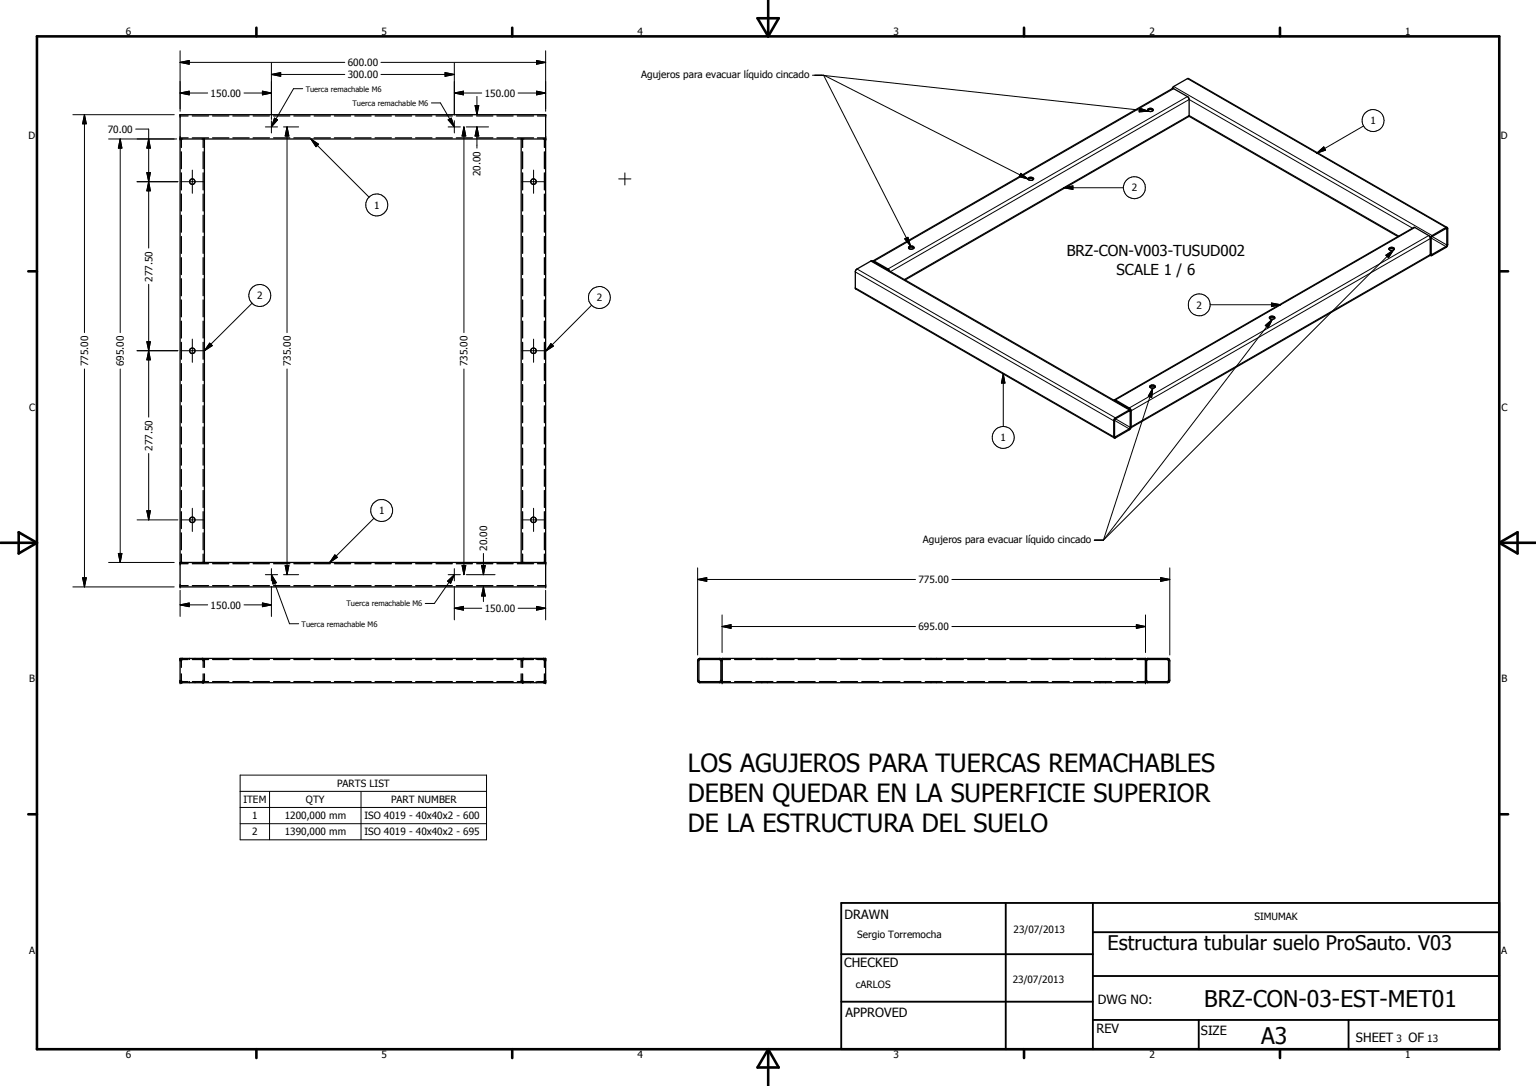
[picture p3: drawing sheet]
<svg xmlns="http://www.w3.org/2000/svg" width="420mm" height="297mm" viewBox="0 0 420 297" stroke-linecap="round" stroke-linejoin="round" font-family="sans-serif">
<g fill="none" stroke="#000" stroke-width=".35">
<path d="M49.3 31.4h100v129.1h-100zM49.3 38h100M49.3 31.7h2.2M49.3 37.7h2.2M49.6 38v2.3M52.6 31.7h4.5M52.6 37.7h4.5M55.6 38v2.3M55.9 38v115.8M58.2 31.7h4.4M58.2 37.7h4.4M63.7 31.7h4.4"/>
<path d="M63.7 37.7h4.4M69.2 31.7h4.5M69.2 37.7h4.5M74.8 31.7h4.5M74.8 37.7h4.5M80.4 31.7h4.4M80.4 37.7h4.4M85.9 31.7h4.5M85.9 37.7h4.5M91.5 31.7h4.4M91.5 37.7h4.4M97.1 31.7h4.4"/>
<path d="M97.1 37.7h4.4M102.6 31.7h4.4M102.6 37.7h4.4M108.2 31.7h4.4M108.2 37.7h4.4M113.7 31.7h4.4M113.7 37.7h4.4M119.3 31.7h4.4M119.3 37.7h4.4M124.8 31.7h4.4M124.8 37.7h4.4M130.4 31.7h4.4"/>
<path d="M130.4 37.7h4.4M135.9 31.7h4.5M135.9 37.7h4.5M141.5 31.7h4.5M141.5 37.7h4.5M142.6 38v115.8M142.9 38v2.3M147 31.7h2.3M147 37.7h2.3M148.9 38v2.3M314 30.2a.74 .74 0 0 1 .6-.6 .74 .74 0 0 1 .8 .5v.1M314 30.2l.1 .1a.98 .98 0 0 0 1.3-.1"/>
<path d="M314 30.2a.96 .96 0 0 1 1.4 0M320.6 24.3l.4-.6 3.8-2.2h.4l70.6 40.7M325.2 31.8l57.2 32.9M49.6 41.5v4.6M49.6 47.3v4.6M49.6 53.1v4.6M49.6 58.9v4.6M55.6 41.5v4.6M55.6 47.3v4.6M55.6 53.1v4.6M55.6 58.9v4.6M142.9 41.5v4.6"/>
<path d="M142.9 47.3v4.6M142.9 53.1v4.6M142.9 58.9v4.6M148.9 41.5v4.6M148.9 47.3v4.6M148.9 53.1v4.6M148.9 58.9v4.6M281.3 49a1.02 1.02 0 0 1 1.4 0M281.3 48.7a.92 .92 0 0 1 1.4 .2 .8 .8 0 0 1-.8 .5 .8 .8 0 0 1-.6-.6zM49.6 64.7v4.6M49.6 70.5v4.6M49.6 76.2v4.7"/>
<path d="M55.6 64.7v4.6M55.6 70.5v4.6M55.6 76.2v4.7M142.9 64.7v4.6M142.9 70.5v4.6M142.9 76.2v4.7M148.9 64.7v4.6M148.9 70.5v4.6M148.9 76.2v4.7M238.8 71.4l81.9-47.2h.2l4.3 2.6v5.1l-77.6 44.7M238.8 71.4l4.1 2.2 .5 .6M238.8 71.4l-.1 .1"/>
<path d="M239 71.6l4 2.4M248.5 67.6a.87 .87 0 0 1 1.5 .2 .83 .83 0 0 1-.8 .4 .83 .83 0 0 1-.7-.6zM248.6 67.9a.96 .96 0 0 1 1.4 0M379.9 68.2a.96 .96 0 0 0 1.5 0M379.9 68.2a.78 .78 0 0 1 .8-.6 .78 .78 0 0 1 .7 .6M379.9 68.2a1.02 1.02 0 0 1 1.5 0M391.2 69.7l-81.9 47.3M391.2 69.8l.2 .1M391.3 65.2v4.4M391.3 69.6l-.1 .1M391.3 65.2l-.5-.8-3.8-2.2h-.3l-81.9 47.2M391.3 65.2l.4-.8 3.8-2.2 .4 .1 .1 4.6-.2 .5-4.4 2.5"/>
<path d="M391.3 69.6l.1 .3M391.6 64.9l4.2-2.4-.2 4.9-3.9 2.2-.2-.1zM49.6 82v4.7M49.6 87.8v4.7M49.6 93.6v4.7M49.6 99.4v4.7M55.6 82v4.7M55.6 87.8v4.7M55.6 93.6v4.7M55.6 99.4v4.7M142.9 82v4.7M142.9 87.8v4.7"/>
<path d="M142.9 93.6v4.7M142.9 99.4v4.7M148.9 82v4.7M148.9 87.8v4.7M148.9 93.6v4.7M148.9 99.4v4.7M347.2 87a1.01 1.01 0 0 1 1.5 0M347.2 86.7a.83 .83 0 0 1 1.5 .3 .81 .81 0 0 1-.8 .3 .81 .81 0 0 1-.7-.6zM49.6 105.2v4.7M49.6 111v4.6M49.6 116.8v4.6M55.6 105.2v4.7"/>
<path d="M55.6 111v4.6M55.6 116.8v4.6M142.9 105.2v4.7M142.9 111v4.6M142.9 116.8v4.6M148.9 105.2v4.7M148.9 111v4.6M148.9 116.8v4.6M304.7 109.5l.4-.1 3.8 2.2 .5 .7M305 114.7l3.9-2.3h.2v4.7l-4.1 2.4-.1-.2zM305 109.6l4 2.4M309.2 112.1l-70.7-40.7-4.4 2.5-.1 5.1 70.8 40.8"/>
<path d="M309.4 112.3l-.4-.2-4.2 2.5v5.2M309.4 112.3l-.2 4.9-4.1 2.6h-.3M314.5 105.9a1.01 1.01 0 0 1 1.5 0M314.7 105.5l.9-.2a.44 .44 0 0 1 .4 .5 .44 .44 0 0 1-.6 .4l-.7-.2-.2-.2zM49.6 122.6v4.6M49.6 128.4v4.6M49.6 134.2v4.6M49.6 140v4.6M55.6 122.6v4.6M55.6 128.4v4.6M55.6 134.2v4.6M55.6 140v4.6"/>
<path d="M142.9 122.6v4.6M142.9 128.4v4.6M142.9 134.2v4.6M142.9 140v4.6M148.9 122.6v4.6M148.9 128.4v4.6M148.9 134.2v4.6M148.9 140v4.6M49.3 154.2h2.2M49.3 153.8h100M49.6 145.8v4.6M49.6 151.6v2.2"/>
<path d="M52.6 154.2h4.5M55.6 145.8v4.6M55.6 151.6v2.2M58.2 154.2h4.4M63.7 154.2h4.4M69.2 154.2h4.5M74.8 154.2h4.5M80.4 154.2h4.4M85.9 154.2h4.5M91.5 154.2h4.4M97.1 154.2h4.4M102.6 154.2h4.4"/>
<path d="M108.2 154.2h4.4M113.7 154.2h4.4M119.3 154.2h4.4M124.8 154.2h4.4M130.4 154.2h4.4M135.9 154.2h4.5M141.5 154.2h4.5M142.9 145.8v4.6M142.9 151.6v2.2M147 154.2h2.3M148.9 145.8v4.6M148.9 151.6v2.2"/>
<path d="M49.3 160.2h2.2M52.6 160.2h4.5M58.2 160.2h4.4M63.7 160.2h4.4M69.2 160.2h4.5M74.8 160.2h4.5M80.4 160.2h4.4M85.9 160.2h4.5M91.5 160.2h4.4M97.1 160.2h4.4M102.6 160.2h4.4M108.2 160.2h4.4"/>
<path d="M113.7 160.2h4.4M119.3 160.2h4.4M124.8 160.2h4.4M130.4 160.2h4.4M135.9 160.2h4.5M141.5 160.2h4.5M147 160.2h2.3M49.3 186.4h2.2M49.3 180.4h2.2M49.3 180.1h100v6.6h-100zM49.3 186.1v.3M49.3 180.4v.4"/>
<path d="M49.6 184.3v1.9M49.6 186.6l.1 .1M49.6 180.6v1.9M49.7 180.1l-.1 .1M49.8 186.4h.1M49.9 180.4l-.1 .1M51.8 180.1v.1M51.8 180.3v.1M51.8 186.4v.1M51.8 186.6v.1M52.6 186.4h4.5M52.6 180.4h4.5"/>
<path d="M53.4 180.1v.1M53.4 180.3v.1M53.4 186.4v.1M53.4 186.6v.1M55.3 180.4l.1 .1M55.4 186.4h-.1M55.4 180.1l.2 .1M55.5 180.6l.1 1.9M55.6 184.3l-.1 1.9M55.6 186.6l-.2 .1M55.8 180.4l.1 2.1M55.9 184.3l-.1 2.1"/>
<path d="M58.2 186.4h4.4M58.2 180.4h4.4M63.7 186.4h4.4M63.7 180.4h4.4M69.2 186.4h4.5M69.2 180.4h4.5M74.8 186.4h4.5M74.8 180.4h4.5M80.4 186.4h4.4M80.4 180.4h4.4M85.9 186.4h4.5M85.9 180.4h4.5"/>
<path d="M91.5 186.4h4.4M91.5 180.4h4.4M97.1 186.4h4.4M97.1 180.4h4.4M102.6 186.4h4.4M102.6 180.4h4.4M108.2 186.4h4.4M108.2 180.4h4.4M113.7 186.4h4.4M113.7 180.4h4.4M119.3 186.4h4.4M119.3 180.4h4.4"/>
<path d="M124.8 186.4h4.4M124.8 180.4h4.4M130.4 186.4h4.4M130.4 180.4h4.4M135.9 186.4h4.5M135.9 180.4h4.5M141.5 186.4h4.5M141.5 180.4h4.5M142.6 184.3l.1 2.1M142.7 180.4l-.1 2.1M142.9 186.6l.2 .1M142.9 180.6v1.9"/>
<path d="M142.9 184.3v1.9M143.1 186.4h.2M143.1 180.1l-.2 .1M143.3 180.4l-.2 .1M145.2 180.1v.1M145.2 180.3v.1M145.2 186.4v.1M145.2 186.6v.1M146.7 180.1v.1M146.7 180.3v.1M146.7 186.4v.1M146.7 186.6v.1"/>
<path d="M147 186.4h2.3M147 180.4h2.3M148.6 180.4l.1 .1M148.7 186.4h-.1M148.7 180.1l.2 .1M148.9 180.6v1.9M148.9 184.3v1.9M148.9 186.6l-.2 .1M149.2 180.4l.1 .2M149.3 186.2l-.1 .2M191.3 180.4l5.8 .1v5.8l-5.6 .1-.3-.2v-5.6zM197.5 186.4h2.3"/>
<path d="M197.5 180.4h2.3M197.5 180.8l-.5-.7h-5.7l-.5 .5v5.6l.2 .4 .3 .1h5.7l.5-.6M197.5 180.1h115.8v6.6h-115.8zM200.9 186.4h4.7M200.9 180.4h4.7M206.7 186.4h4.7M206.7 180.4h4.7M208.4 180.1v.1M208.4 180.3v.1M208.4 186.4v.1M208.4 186.6v.1M209.9 180.1v.1"/>
<path d="M209.9 180.3v.1M209.9 186.4v.1M209.9 186.6v.1M212.5 186.4h4.7M212.5 180.4h4.7M218.3 186.4h4.7M218.3 180.4h4.7M224.1 186.4h4.7M224.1 180.4h4.7M229.9 186.4h4.7M229.9 180.4h4.7M235.7 186.4h4.7"/>
<path d="M235.7 180.4h4.7M241.5 186.4h4.7M241.5 180.4h4.7M247.3 186.4h4.6M247.3 180.4h4.6M253.1 186.4h4.6M253.1 180.4h4.6M254.7 180.1v.1M254.7 180.3v.1M254.7 186.4v.1M254.7 186.6v.1M256.1 180.1v.1"/>
<path d="M256.1 180.3v.1M256.1 186.4v.1M256.1 186.6v.1M258.9 186.4h4.6M258.9 180.4h4.6M264.7 186.4h4.6M264.7 180.4h4.6M270.5 186.4h4.6M270.5 180.4h4.6M276.3 186.4h4.6M276.3 180.4h4.6M282.1 186.4h4.6"/>
<path d="M282.1 180.4h4.6M287.9 186.4h4.6M287.9 180.4h4.6M293.7 186.4h4.6M293.7 180.4h4.6M299.4 186.4h4.7M299.4 180.4h4.7M300.9 180.1v.1M300.9 180.3v.1M300.9 186.4v.1M300.9 186.6v.1M302.4 180.1v.1"/>
<path d="M302.4 180.3v.1M302.4 186.4v.1M302.4 186.6v.1M305.2 186.4h4.6M305.2 180.4h4.6M311 186.4h2.3M311 180.4h2.3M313.3 180.6l.5-.5h5.7l.3 .2 .2 .5v5.3l-.2 .5-.3 .1h-5.7l-.5-.5M313.8 180.4l5.8 .1v5.8l-5.6 .1-.3-.2-.1-5.4z"/>
<circle cx="52.6" cy="49.7" r=".74"/>
<circle cx="145.9" cy="49.7" r=".75"/>
<circle cx="52.6" cy="96" r=".75"/>
<circle cx="145.9" cy="95.9" r=".76"/>
<circle cx="52.6" cy="142.2" r=".74"/>
<circle cx="145.9" cy="142.2" r=".75"/>
</g>
<g fill="#000">
<circle cx="49.3" cy="31.4" r=".18"/>
<circle cx="49.3" cy="38" r=".18"/>
<circle cx="55.9" cy="38" r=".18"/>
<circle cx="149.3" cy="38" r=".18"/>
<circle cx="149.3" cy="31.4" r=".18"/>
<circle cx="55.9" cy="153.8" r=".18"/>
<circle cx="149.3" cy="153.8" r=".18"/>
<circle cx="49.3" cy="160.5" r=".18"/>
<circle cx="149.3" cy="160.5" r=".18"/>
<circle cx="49.3" cy="186.7" r=".18"/>
<circle cx="49.3" cy="180.1" r=".18"/>
<circle cx="49.3" cy="180.4" r=".18"/>
<circle cx="49.3" cy="186.4" r=".18"/>
<circle cx="49.6" cy="186.6" r=".18"/>
<circle cx="49.6" cy="180.2" r=".18"/>
<circle cx="55.6" cy="186.6" r=".18"/>
<circle cx="55.6" cy="180.2" r=".18"/>
<circle cx="55.8" cy="186.4" r=".18"/>
<circle cx="55.8" cy="180.4" r=".18"/>
<circle cx="142.7" cy="186.4" r=".18"/>
<circle cx="142.7" cy="180.4" r=".18"/>
<circle cx="142.9" cy="186.6" r=".18"/>
<circle cx="142.9" cy="186.2" r=".18"/>
<circle cx="142.9" cy="180.2" r=".18"/>
<circle cx="148.9" cy="186.6" r=".18"/>
<circle cx="148.9" cy="180.2" r=".18"/>
<circle cx="149.2" cy="186.4" r=".18"/>
<circle cx="149.2" cy="180.4" r=".18"/>
<circle cx="149.3" cy="180.1" r=".18"/>
<circle cx="149.3" cy="186.7" r=".18"/>
<circle cx="197.5" cy="180.1" r=".18"/>
<circle cx="197.5" cy="186.7" r=".18"/>
<circle cx="313.3" cy="186.7" r=".18"/>
<circle cx="313.3" cy="180.1" r=".18"/>
</g>
<g fill="none" stroke="#000" stroke-width=".27">
<path d="M49.3 17.1l2.5-.5v1zM49.3 17.1h45M49.3 13.9v16.5M74.2 17.2v15.5M104.2 17.1h45.1M121.7 19.9l2.6 .5-2.6 .5zM124.3 17.2v14.2M146.8 16.6l2.5 .5-2.5 .5zM149.3 13.9v16.5M19.9 31.4h27.8M23.1 31.4l.5 2.5h-1zM23.1 31.4v59.6"/>
<path d="M29.7 38h18.6M32.9 38l.4 2.5h-.9zM32.9 38v53M37.1 35.3h3.6v32.6M40.7 38l.4 2.5h-.9zM49.3 25.4l2.5-.5v1.1zM49.3 25.4h7.5M66.7 25.4h7.5M71.8 24.9l2.4 .5-2.4 .6zM72.6 34.7h3.3M74.2 20.4l2.6-.5v1zM74.2 33v3.4"/>
<path d="M74.2 20.4h20.1M75.1 32.3l.8 .5-1.7 1.9zM77.5 34.7h4.2M78.5 34.7l.5 2.5h-1zM78.5 34.7v56.3M82.8 24.3h-2.5l-6.1 10.4M85 38l2.2 1.5-.8 .6zM85 38l16 15.9M104.2 20.4h20.1M118 28.2h2.5l3.8 6.5M122.6 32.8l.8-.5 .9 2.4zM122.6 34.7h3.3"/>
<path d="M124.3 25.4l2.5-.5v1.1zM124.3 33v3.4M124.3 25.4h7.5M126.9 34.7l.5 2.5h-1zM126.9 34.7v56.3M127.5 34.7h6.1M130 28.9h1l-.5 2.5zM130.5 34.7l.5 2.5h-1zM130.5 26.4v5M130.5 34.7v5.8M141.7 25.4h7.6M146.8 24.9l2.5 .5-2.5 .6z"/>
<path d="M222.2 20.6h3.3l55.8 28.4M224.7 20.6l89.4 9.8M225.3 20.6l23.8 46.7M311.7 29.6l2.4 .8-2.5 .2zM321 23.7l70.7 40.7M321 24.3l-81.9 47.1M324.8 21.5l70.7 40.7M324.8 26.4l-81.9 47.2M373 34.5l-12.8 7.4M37.5 49.7h11.2M40.2 47.2h.9l-.4 2.5zM40.7 49.7l.4 2.5h-.9z"/>
<path d="M49.4 49.7h6.4M52.6 46.5v6.4M142.8 49.7h6.3M146 46.5v6.4M169.2 48.9h3.4M170.9 47.3v3.3M279.2 47.4l2.1 1.6-2.5-.7zM291 51.4l2.5-.6v1zM291 51.4h16.3M360.2 41.9l1.9-1.7 .5 .9zM40.7 77.8v36.3M234 78.7l70.7 40.8"/>
<path d="M234 74.4l70.7 40.7M234.4 73.6l70.7 40.7M238.2 71.4l70.7 40.7M239.1 71.7h.1M242.9 73.8v.1M247.5 65.3l.9-.4 .7 2.4zM379.1 69.8l2.1-1.4-1.4 2.1zM381.2 68.4l-79.4 79.3M382.6 64.6l-57.3-33-78 44.9M386.4 62.4l-61.1-35.2-81.7 47.1M387 62.2l-81.9 47.2M390.8 64.4l-81.9 47.2"/>
<path d="M391.3 69.6l-81.9 47.2M391.3 65.2l-81.9 47.2M391.5 65.1l4 2.3M391.5 69.5l.2 .1M391.7 64.7l4.1 2.3M395.5 62.5l.3 .2M37.5 95.9h11.2M40.2 93.5h.9l-.4 2.4zM40.7 95.9l.4 2.5h-.9zM49.4 95.9h6.4M52.6 92.8v6.3M57.4 93.9l.7 .6-2.2 1.4z"/>
<path d="M68.9 82.9l-12.9 12.9 1.4-1.9 .7 .6-2 1.3M142.8 95.9h6.3M146 92.8v6.3M149.3 96.1h.1M149.4 95.8l1.3-1.8 .7 .7-1.8 1.1M150.7 94l.7 .7-2.1 1.4zM161.8 83.5l-12.3 12.3M331 83.4h19.3M346.1 89l2-1.7-1.2 2.3zM347.8 82.9l2.5 .5-2.5 .5zM348.1 87.3l-46.3 60.4M23.1 100.9v59.6"/>
<path d="M32.9 100.9v52.9M78.5 100.9v56.3M126.9 100.9v56.3M274.4 102.3l.5 2.5h-1zM274.4 102.3v14.3M304.9 119.3l.2 .2M304.9 115l4 2.3M305.1 114.6l4 2.3M305.1 109.7h.1M308.9 111.9h.1M308.9 112.4l.2 .1M315.3 106.2l-.3 2.5-.9-.3z"/>
<path d="M315.3 106.2l-13.5 41.5M40.2 139.7h.9l-.4 2.5zM40.7 124v18.2M52.6 139v6.4M146 139v6.4M22.6 158h1l-.5 2.5zM29.7 153.8h18M32.4 151.4h.9l-.4 2.4zM37.5 142.2h11.2M49.4 142.2h6.4M72.6 157.2h3.3M74.2 157.2l1.4 2.2-.9 .3z"/>
<path d="M74.2 155.5v3.4M74.2 157.2l5 13.4h2.5M77.5 157.2h4.2M78 154.7h1l-.5 2.5zM91.6 151.8l.7 .6-2.1 1.4zM102.3 141.7l-12.1 12.1M122.4 159l1.9-1.8-1 2.4zM122.6 157.2h3.3M124.3 155.5v3.4M124.3 157.2l-5.5 7.9h-2.5M126.4 154.7h1l-.5 2.5zM127.5 157.2h7.9"/>
<path d="M131.7 154.7h1l-.5 2.5zM132.2 151.4v5.8M142.8 142.2h6.3M190.8 158.5l2.5-.5v1zM190.8 158.5h59.6M190.8 155.3v23.9M260.4 158.5h59.6M299.3 147.7h2.5M317.5 158l2.5 .5-2.5 .5zM320 155.3v23.9M19.9 160.5h27.8M49.3 165.4l2.5-.5v1z"/>
<path d="M49.3 161.5v7.1M49.3 165.4h7.5M66.7 165.4h7.5M71.8 164.9l2.4 .5-2.4 .5zM74.2 160.4v8.2M124.3 166.4l2.5-.5v1zM124.3 160.4v9.1M124.3 166.4h7.5M132.2 160.5l.5 2.5h-1zM132.2 160.5v4M141.7 166.4h7.6M146.8 165.9l2.5 .5-2.5 .5z"/>
<path d="M149.3 161.5v8M197.5 171.4l2.5-.5v1zM197.5 171.4h52.9M197.5 168.2v10.3M260.4 171.4h52.9M310.8 170.9l2.5 .5-2.5 .5zM313.3 168.2v10.3M65.7 212h67.4v17.7h-67.4zM65.7 216.5h67.4M73.7 216.5v13.2M98.8 216.5v13.2M65.7 220.9h67.4"/>
<path d="M65.7 225.3h67.4"/>
<circle cx="375.6" cy="33" r="2.99"/>
<circle cx="103" cy="56" r="3"/>
<circle cx="310.3" cy="51.3" r="3"/>
<circle cx="71.1" cy="80.8" r="3"/>
<circle cx="164" cy="81.4" r="2.99"/>
<circle cx="328" cy="83.4" r="3"/>
<circle cx="274.4" cy="119.6" r="3"/>
<circle cx="104.4" cy="139.6" r="3"/>
</g>
<g fill="none" stroke="#000" stroke-width=".71">
<path d="M10.1 9.9h400v277.1h-400zM70.1 7.6v2.3M140.1 7.6v2.3M207.2 5h5.8l-2.9 4.9zM210.1 0v9.9M280.1 7.6v2.3M350.1 7.6v2.3M7.7 74.2h2.4M410.1 74.2h2.4M.1 148.5h10M5.1 145.6l5 2.9-5 2.9zM410.1 148.5h10"/>
<path d="M410.1 148.5l5-2.9v5.8zM7.7 222.7h2.4M410.1 222.7h2.4M70.1 287v2.4M140.1 287v2.4M210.1 287v10M210.1 287l2.9 5h-5.8zM280.1 287v2.4M350.1 287v2.4"/>
</g>
<path d="M230.1 247h180v40h-180zM275.1 247v40M298.9 255h111.2M298.9 247v40M230.1 274h68.8M230.1 261h68.8M298.9 279h111.2M298.9 267h111.2M327.9 279v8M368.9 279v8" fill="none" stroke="#000" stroke-width=".51"/>
<g fill="#000">
<path d="M49.3 17.1l2.5-.5v1zM74.2 20.4l2.6-.5v1zM146.8 16.6l2.5 .5-2.5 .5zM23.1 31.4l.5 2.5h-1zM49.3 25.4l2.5-.5v1.1zM71.8 24.9l2.4 .5-2.4 .6zM75.1 32.3l.8 .5-1.7 1.9zM78.5 34.7l.5 2.5h-1zM85 38l2.2 1.5-.8 .6zM121.7 19.9l2.6 .5-2.6 .5zM122.6 32.8l.8-.5 .9 2.4zM124.3 25.4l2.5-.5v1.1z"/>
<path d="M126.9 34.7l.5 2.5h-1zM130 28.9h1l-.5 2.5zM130.5 34.7l.5 2.5h-1zM146.8 24.9l2.5 .5-2.5 .6zM311.7 29.6l2.4 .8-2.5 .2zM32.9 38l.4 2.5h-.9zM40.2 47.2h.9l-.4 2.5zM40.7 49.7l.4 2.5h-.9zM40.7 38l.4 2.5h-.9zM279.2 47.4l2.1 1.6-2.5-.7zM291 51.4l2.5-.6v1zM360.2 41.9l1.9-1.7 .5 .9z"/>
<path d="M247.5 65.3l.9-.4 .7 2.4zM379.1 69.8l2.1-1.4-1.4 2.1zM40.2 93.5h.9l-.4 2.4zM40.7 95.9l.4 2.5h-.9zM57.4 93.9l.7 .6-2.2 1.4zM150.7 94l.7 .7-2.1 1.4zM346.1 89l2-1.7-1.2 2.3zM347.8 82.9l2.5 .5-2.5 .5zM274.4 102.3l.5 2.5h-1zM315.3 106.2l-.3 2.5-.9-.3zM40.2 139.7h.9l-.4 2.5zM22.6 158h1l-.5 2.5z"/>
<path d="M32.4 151.4h.9l-.4 2.4zM74.2 157.2l1.4 2.2-.9 .3zM78 154.7h1l-.5 2.5zM91.6 151.8l.7 .6-2.1 1.4zM122.4 159l1.9-1.8-1 2.4zM126.4 154.7h1l-.5 2.5zM131.7 154.7h1l-.5 2.5zM190.8 158.5l2.5-.5v1zM317.5 158l2.5 .5-2.5 .5zM49.3 165.4l2.5-.5v1zM71.8 164.9l2.4 .5-2.4 .5zM124.3 166.4l2.5-.5v1z"/>
<path d="M132.2 160.5l.5 2.5h-1zM146.8 165.9l2.5 .5-2.5 .5zM197.5 171.4l2.5-.5v1zM310.8 170.9l2.5 .5-2.5 .5z"/>
</g>
<g font-size="6.9">
<text x="188.2" y="211.1">LOS AGUJEROS PARA TUERCAS REMACHABLES</text>
<text x="188.2" y="219.3">DEBEN QUEDAR EN LA SUPERFICIE SUPERIOR</text>
<text x="188.2" y="227.5">DE LA ESTRUCTURA DEL SUELO</text>
</g>
<g font-size="6.3">
<text x="329.4" y="275.4">BRZ-CON-03-EST-MET01</text>
<text x="345" y="285.6">A3</text>
</g>
<text font-size="5.5" x="303" y="259.8">Estructura tubular suelo ProSauto. V03</text>
<g font-size="4.1">
<text x="291.8" y="70.1">BRZ-CON-V003-TUSUD002</text>
<text x="305.4" y="75.1">SCALE 1 / 6</text>
</g>
<g font-size="3.5">
<text x="231" y="251.5">DRAWN</text>
<text x="230.9" y="264.6">CHECKED</text>
<text x="300.3" y="274.5">DWG NO:</text>
<text x="231.3" y="278.3">APPROVED</text>
<text x="299.9" y="282.6">REV</text>
<text x="328.5" y="283.1">SIZE</text>
<text x="370.9" y="285.1">SHEET</text>
<text x="385.3" y="285.1">OF</text>
</g>
<g font-size="2.7">
<text x="34.4" y="9.6">6</text>
<text x="104.4" y="9.6">5</text>
<text x="174.4" y="9.6">4</text>
<text x="244.4" y="9.6">3</text>
<text x="314.4" y="9.6">2</text>
<text x="384.4" y="9.6">1</text>
<text x="95.1" y="21.4">300.00</text>
<text x="95.1" y="18.1">600.00</text>
<text x="175.4" y="21.4">Agujeros para evacuar líquido cincado</text>
<text x="57.6" y="26.5">150.00</text>
<text x="132.6" y="26.5">150.00</text>
<text x="374.9" y="34">1</text>
<text x="7.8" y="38.1">D</text>
<text x="29.5" y="36.4">70.00</text>
<text x="410.6" y="38.1">D</text>
<text x="131.5" y="48.2" transform="rotate(-90 131.5 48.2)">20.00</text>
<text x="309.6" y="52.4">2</text>
<text x="102.4" y="57.1">1</text>
<text x="41.7" y="77" transform="rotate(-90 41.7 77)">277.50</text>
<text x="70.3" y="81.9">2</text>
<text x="163.2" y="82.4">2</text>
<text x="327.3" y="84.4">2</text>
<text x="24.1" y="100.2" transform="rotate(-90 24.1 100.2)">775.00</text>
<text x="33.9" y="100.2" transform="rotate(-90 33.9 100.2)">695.00</text>
<text x="79.6" y="100.2" transform="rotate(-90 79.6 100.2)">735.00</text>
<text x="127.9" y="100.2" transform="rotate(-90 127.9 100.2)">735.00</text>
<text x="7.9" y="112.4">C</text>
<text x="410.7" y="112.4">C</text>
<text x="41.7" y="123.3" transform="rotate(-90 41.7 123.3)">277.50</text>
<text x="273.7" y="120.7">1</text>
<text x="103.7" y="140.7">1</text>
<text x="252.5" y="148.6">Agujeros para evacuar líquido cincado</text>
<text x="133.3" y="150.6" transform="rotate(-90 133.3 150.6)">20.00</text>
<text x="251.2" y="159.5">775.00</text>
<text x="57.6" y="166.5">150.00</text>
<text x="132.6" y="167.4">150.00</text>
<text x="251.2" y="172.4">695.00</text>
<text x="7.9" y="186.6">B</text>
<text x="410.7" y="186.6">B</text>
<text x="92.2" y="215.3">PARTS LIST</text>
<text x="66.6" y="219.7">ITEM</text>
<text x="83.7" y="219.7">QTY</text>
<text x="107" y="219.7">PART NUMBER</text>
<text x="69" y="224.1">1</text>
<text x="77.9" y="224.1">1200,000 mm</text>
<text x="99.7" y="224.1">ISO 4019 - 40x40x2 - 600</text>
<text x="69" y="228.5">2</text>
<text x="77.9" y="228.5">1390,000 mm</text>
<text x="99.7" y="228.5">ISO 4019 - 40x40x2 - 695</text>
<text x="343.1" y="251.8">SIMUMAK</text>
<text x="234.5" y="256.6">Sergio Torremocha</text>
<text x="277.2" y="255.3">23/07/2013</text>
<text x="7.9" y="260.9">A</text>
<text x="410.7" y="260.9">A</text>
<text x="277" y="268.7">23/07/2013</text>
<text x="234.1" y="270.3">cARLOS</text>
<text x="382" y="285.1">3</text>
<text x="390.4" y="285.1">13</text>
<text x="34.4" y="289.4">6</text>
<text x="104.4" y="289.4">5</text>
<text x="174.4" y="289.4">4</text>
<text x="244.4" y="289.4">3</text>
<text x="314.4" y="289.4">2</text>
<text x="384.4" y="289.4">1</text>
</g>
<g font-size="2.1">
<text x="83.6" y="25.1">Tuerca remachable M6</text>
<text x="96.5" y="29">Tuerca remachable M6</text>
<text x="94.8" y="165.8">Tuerca remachable M6</text>
<text x="82.5" y="171.4">Tuerca remachable M6</text>
</g>
</svg>
